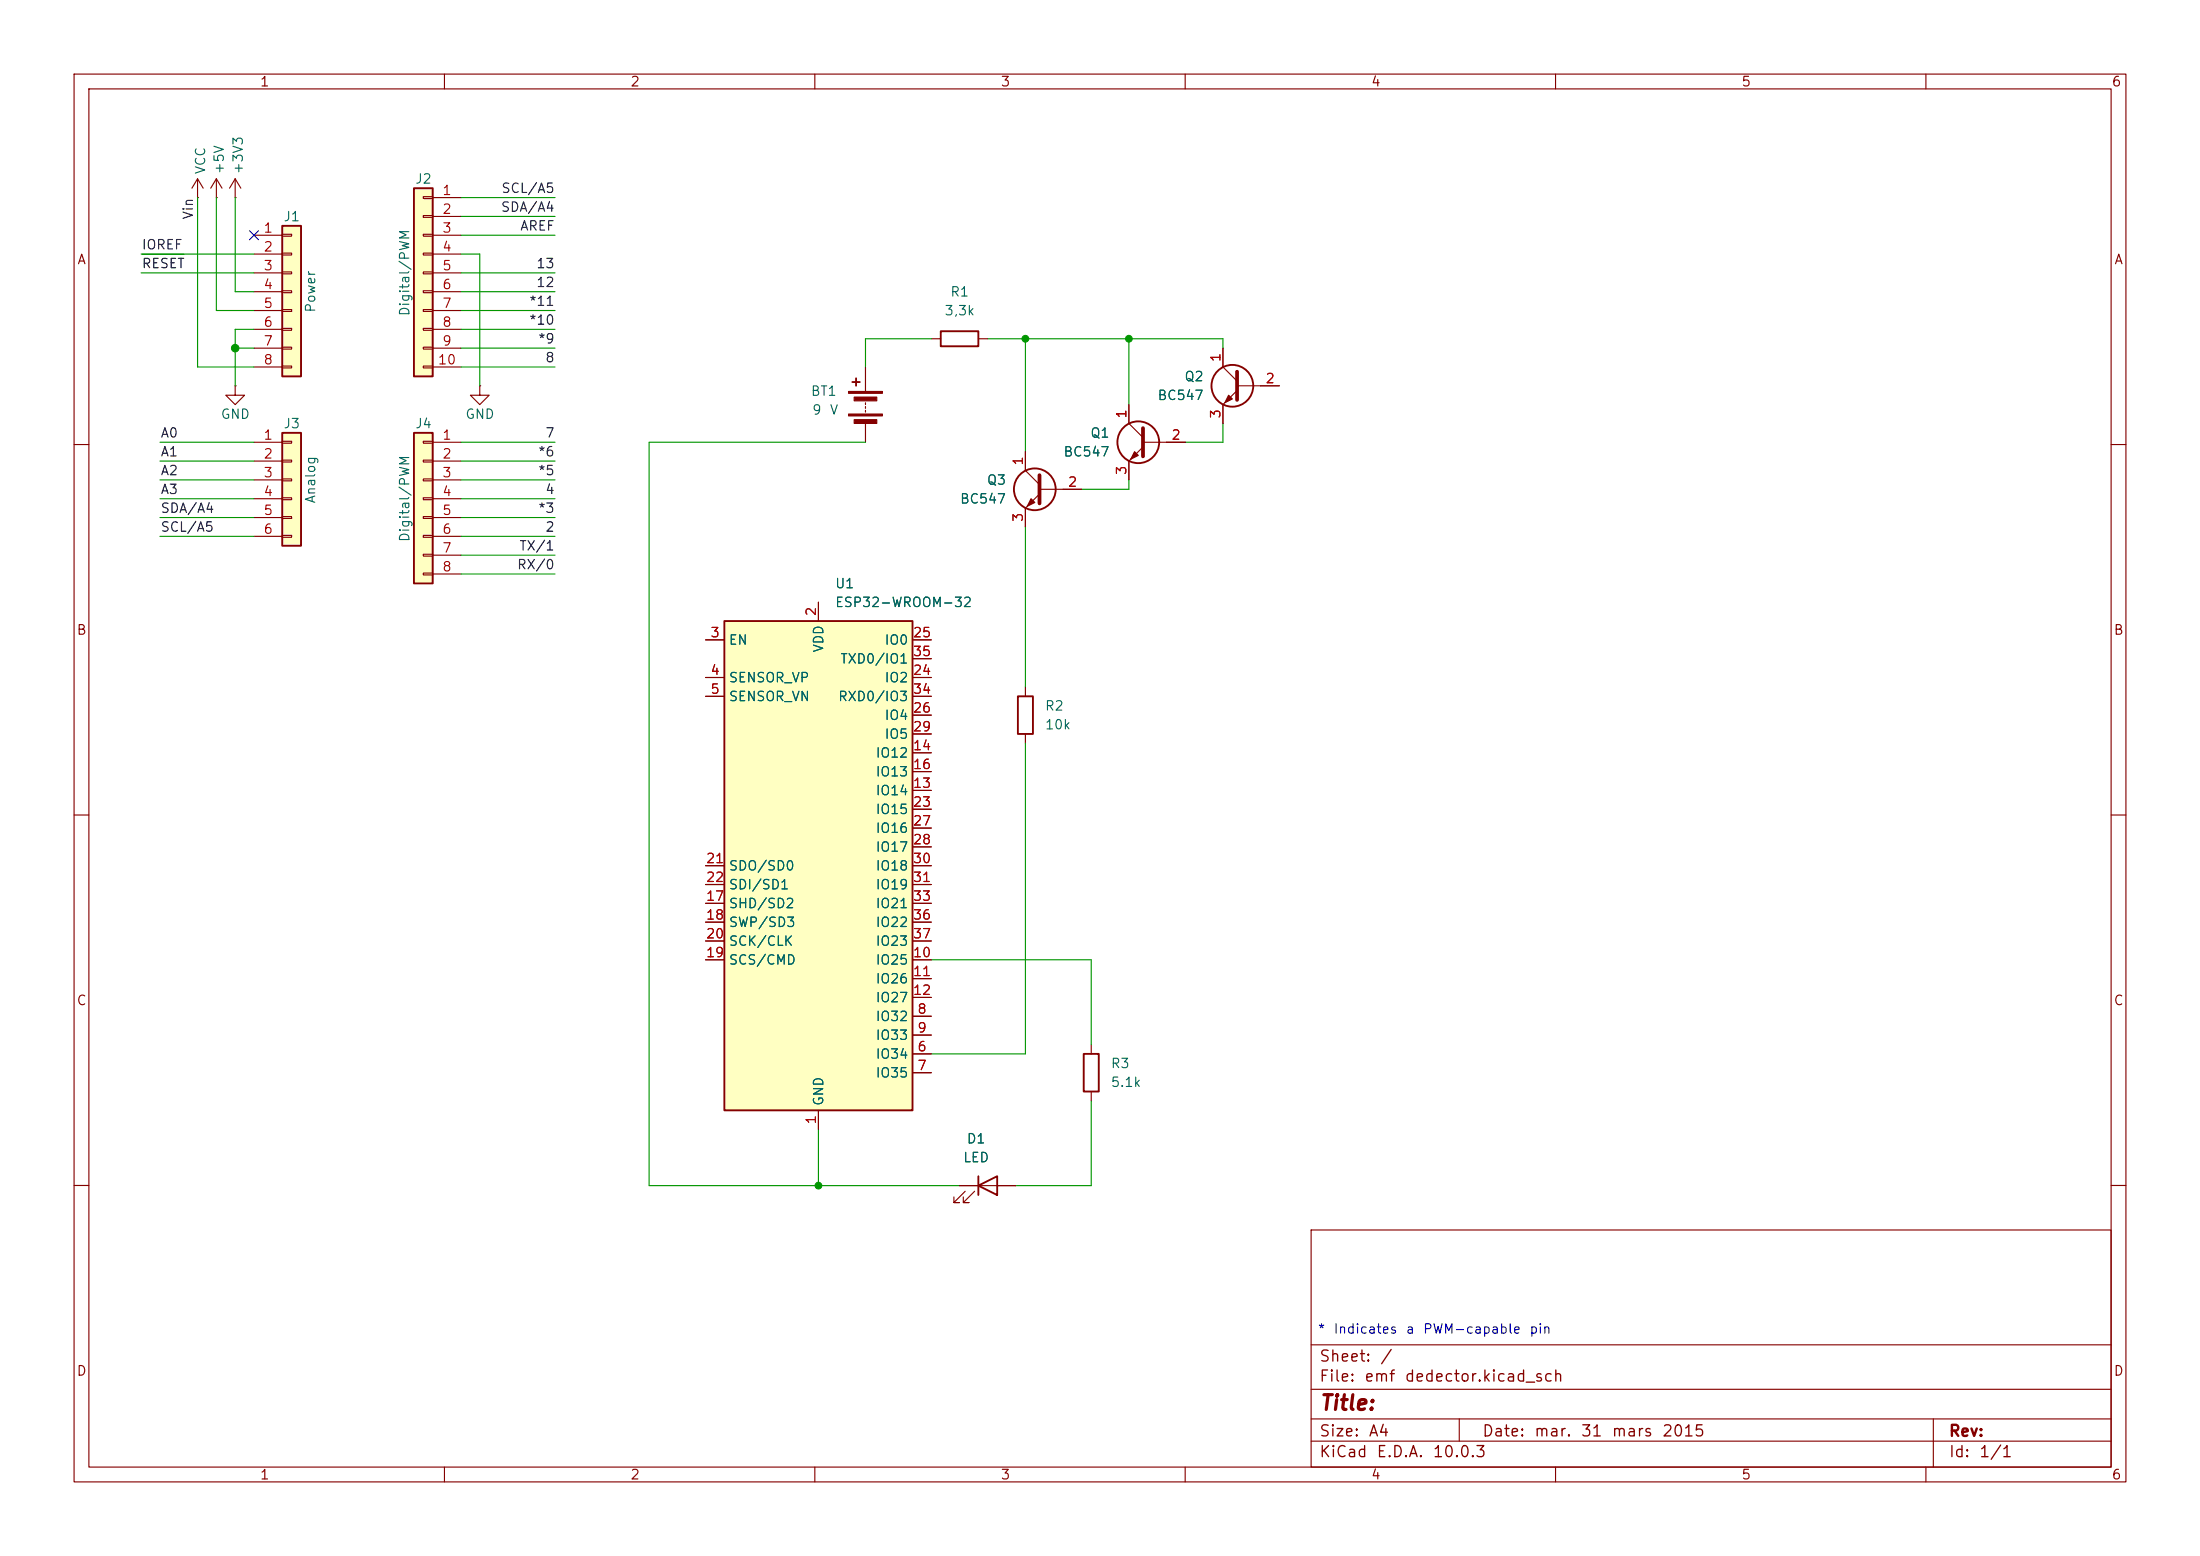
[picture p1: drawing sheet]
<svg xmlns="http://www.w3.org/2000/svg" width="297mm" height="210mm" viewBox="0 0 297 210" stroke-linecap="round" stroke-linejoin="round" font-family="sans-serif">
<g fill="none" stroke="#840000" stroke-width=".15">
<path d="M10 10h277v190h-277zM12 12h273v186h-273zM60 10v2M110 10v2M160 10v2M210 10v2M260 10v2M31.7 52.1v1.2h1.3l-1.3 1.3-1.2-1.3h1.2M31.7 52.1h.1M10 60h2M285 60h2M10 110h2"/>
<path d="M285 110h2M10 160h2M177 166h108v32h-108zM285 160h2M60 198v2M110 198v2M160 198v2M177 194.5h108M177 191.5h108M177 187.5h108M177 181.5h108M197 191.5v3"/>
<path d="M210 198v2M260 198v2M261 191.5v6.5"/>
</g>
<path d="M38.1 30.5h2.5v20.3h-2.5z" fill="#ffffc2"/>
<path d="M38.1 30.5h2.5v20.3h-2.5z" fill="none" stroke="#840000" stroke-width=".25"/>
<g fill="none" stroke="#840000" stroke-width=".15">
<path d="M34.3 31.8h3.8M34.3 34.3h3.8M34.3 36.8h3.8M34.3 39.4h3.8M38.1 31.6h1.3v.3h-1.3zM38.1 34.2h1.3v.2h-1.3zM38.1 36.7h1.3v.3h-1.3zM38.1 39.2h1.3v.3h-1.3zM34.3 41.9h3.8M34.3 44.5h3.8M34.3 47h3.8M34.3 49.5h3.8"/>
<path d="M38.1 41.8h1.3v.2h-1.3zM38.1 44.3h1.3v.3h-1.3zM38.1 46.9h1.3v.2h-1.3zM38.1 49.4h1.3v.3h-1.3z"/>
</g>
<path d="M97.8 83.8h25.4v66.1h-25.4z" fill="#ffffc2"/>
<g fill="none" stroke="#840000" stroke-width=".25">
<path d="M97.8 83.8h25.4v66.1h-25.4zM137.4 94h2v5.1h-2zM146.3 142.2h2v5.1h-2z"/>
<circle cx="139.7" cy="66" r="2.82"/>
</g>
<g fill="none" stroke="#840000" stroke-width=".15">
<path d="M138.4 61v2.5l1.9 1.9M140.3 66.7l-1.9 1.9v2.5M140.3 66h5.7M95.2 86.4h2.6M95.2 91.4h2.6M95.2 94h2.6M110.5 81.3v2.5M123.2 86.4h2.5M123.2 91.4h2.5M123.2 94h2.5M123.2 96.5h2.5M123.2 99.1h2.5"/>
<path d="M123.2 88.9h2.5M138.4 92.7v1.3M138.4 99.1v1.2M95.2 116.8h2.6M95.2 119.4h2.6M123.2 106.7h2.5M123.2 101.6h2.5M123.2 104.1h2.5M123.2 116.8h2.5M123.2 119.4h2.5M123.2 109.2h2.5M123.2 111.8h2.5"/>
<path d="M123.2 114.3h2.5M95.2 129.5h2.6M95.2 121.9h2.6M95.2 124.5h2.6M95.2 127h2.6M123.2 137.2h2.5M123.2 139.7h2.5M123.2 129.5h2.5M123.2 132.1h2.5M123.2 134.6h2.5M123.2 121.9h2.5M123.2 124.5h2.5"/>
<path d="M123.2 127h2.5M110.5 149.9v2.5M123.2 142.2h2.5M123.2 144.8h2.5M147.3 141v1.2M147.3 147.3v1.3"/>
</g>
<path d="M140.3 64.1v3.8" fill="none" stroke="#840000" stroke-width=".51"/>
<path d="M139.2 67.3l.5 .5-1 .5z" fill="#840000" stroke="#840000" stroke-width=".15"/>
<path d="M38.1 58.4h2.5v15.3h-2.5z" fill="#ffffc2"/>
<path d="M38.1 58.4h2.5v15.3h-2.5zM132.1 158.8v2.5M132.1 160l2.5-1.2v2.5z" fill="none" stroke="#840000" stroke-width=".25"/>
<g fill="none" stroke="#840000" stroke-width=".15">
<path d="M26.7 26.7h.1M26.7 24.1l-.8 1.3M26.7 24.1l.7 1.3M26.7 24.1v2.6M34.3 59.7h3.8M38.1 59.6h1.3v.2h-1.3zM34.3 62.2h3.8M34.3 64.8h3.8M34.3 67.3h3.8M34.3 69.9h3.8M34.3 72.4h3.8M38.1 62.1h1.3v.3h-1.3z"/>
<path d="M38.1 64.6h1.3v.3h-1.3zM38.1 67.2h1.3v.2h-1.3zM38.1 69.7h1.3v.3h-1.3zM38.1 72.3h1.3v.2h-1.3zM129.5 160h7.7M130.3 160.8l-1.5 1.5h.7h-.7v-.8M131.6 160.8l-1.6 1.5h.8h-.8v-.8"/>
</g>
<path d="M55.9 25.4h2.5v25.4h-2.5z" fill="#ffffc2"/>
<path d="M55.9 25.4h2.5v25.4h-2.5z" fill="none" stroke="#840000" stroke-width=".25"/>
<g fill="none" stroke="#840000" stroke-width=".15">
<path d="M57.1 26.5h1.3v.3h-1.3zM57.1 29.1h1.3v.2h-1.3zM57.1 31.6h1.3v.3h-1.3zM57.1 34.2h1.3v.2h-1.3zM57.1 36.7h1.3v.3h-1.3zM57.1 39.2h1.3v.3h-1.3zM58.4 26.7h3.8M58.4 29.2h3.8M58.4 31.8h3.8M58.4 34.3h3.8M58.4 36.8h3.8M58.4 39.4h3.8"/>
<path d="M57.1 41.8h1.3v.2h-1.3zM57.1 44.3h1.3v.3h-1.3zM57.1 46.9h1.3v.2h-1.3zM57.1 49.4h1.3v.3h-1.3zM58.4 41.9h3.8M58.4 44.5h3.8M58.4 47h3.8M58.4 49.5h3.8"/>
</g>
<path d="M55.9 58.4h2.5v20.3h-2.5z" fill="#ffffc2"/>
<g fill="none" stroke="#840000" stroke-width=".25">
<path d="M55.9 58.4h2.5v20.3h-2.5zM115.1 51.6h1M115.6 51.1v1M127 44.7h5.1v2h-5.1z"/>
<circle cx="153.7" cy="59.7" r="2.82"/>
<circle cx="166.4" cy="52.1" r="2.82"/>
</g>
<g fill="none" stroke="#840000" stroke-width=".15">
<path d="M29.2 26.7h.1M29.2 24.1l-.8 1.3M29.2 24.1l.8 1.3M29.2 24.1v2.6M31.7 26.7h.1M31.7 24.1l-.7 1.3M31.7 24.1l.8 1.3M31.7 24.1v2.6M57.1 59.6h1.3v.2h-1.3zM58.4 59.7h3.8M64.8 52.1v1.2h1.2l-1.2 1.3-1.3-1.3h1.3M64.8 52.1h.1"/>
<path d="M116.8 49.5v3.3M116.8 54.4v.2M116.8 54.9v.2M116.8 55.4v.2M116.8 57.2v2.5M125.7 45.7h1.3M132.1 45.7h1.2M152.4 54.6v2.6l1.9 1.9M154.3 59.7h5.7M165.1 47v2.5l1.9 1.9M167 52.1h5.7M167 52.7l-1.9 1.9v2.6"/>
<path d="M57.1 62.1h1.3v.3h-1.3zM57.1 64.6h1.3v.3h-1.3zM57.1 67.2h1.3v.2h-1.3zM57.1 69.7h1.3v.3h-1.3zM57.1 72.3h1.3v.2h-1.3zM57.1 74.8h1.3v.3h-1.3zM57.1 77.3h1.3v.3h-1.3zM58.4 62.2h3.8M58.4 64.8h3.8M58.4 67.3h3.8M58.4 69.9h3.8M58.4 72.4h3.8"/>
<path d="M58.4 74.9h3.8M58.4 77.5h3.8M138.4 61v2.5M138.4 68.6v2.5M143.5 66h2.5M154.3 60.3l-1.9 1.9v2.6M95.2 86.4h2.6M95.2 91.4h2.6M95.2 94h2.6M110.5 81.3v2.5M123.2 86.4h2.5M123.2 91.4h2.5"/>
<path d="M123.2 94h2.5M123.2 96.5h2.5M123.2 99.1h2.5M123.2 88.9h2.5M95.2 116.8h2.6M95.2 119.4h2.6M123.2 106.7h2.5M123.2 101.6h2.5M123.2 104.1h2.5M123.2 116.8h2.5M123.2 119.4h2.5M123.2 109.2h2.5"/>
<path d="M123.2 111.8h2.5M123.2 114.3h2.5M95.2 129.5h2.6M95.2 121.9h2.6M95.2 124.5h2.6M95.2 127h2.6M123.2 137.2h2.5M123.2 139.7h2.5M123.2 129.5h2.5M123.2 132.1h2.5M123.2 134.6h2.5M123.2 121.9h2.5"/>
<path d="M123.2 124.5h2.5M123.2 127h2.5M110.5 149.9v2.5M123.2 142.2h2.5M123.2 144.8h2.5M129.5 160h2.6M134.6 160h2.6"/>
</g>
<g fill="#840000" stroke="#840000" stroke-width=".15">
<path d="M114.6 52.8h4.5v.3h-4.5z"/>
<path d="M114.6 55.9h4.5v.2h-4.5z"/>
<path d="M115.3 53.6h3.1v.5h-3.1z"/>
<path d="M115.3 56.6h3.1v.6h-3.1z"/>
<path d="M165.9 53.3l.5 .5-1 .6z"/>
<path d="M153.2 61l.5 .5-1 .5z"/>
</g>
<path d="M154.3 57.8v3.8M167 50.2v3.8" fill="none" stroke="#840000" stroke-width=".51"/>
<path d="M19.2 34.3h5.7" fill="none" stroke="#0f0f0f" stroke-width=".15"/>
<g fill="none" stroke="#009600" stroke-width=".15">
<path d="M19 36.8h15.3M19 34.3h15.3M26.7 26.7v22.8h7.6M29.2 26.7v15.2h5.1M31.7 26.7v12.7h2.6M62.2 26.7h12.7M62.2 36.8h12.7M62.2 39.4h12.7M62.2 34.3h2.6v17.8M62.2 29.2h12.7M62.2 31.8h12.7M21.6 59.7h12.7"/>
<path d="M31.7 47h2.6M34.3 44.5h-2.6v7.6M62.2 44.5h12.7M62.2 59.7h12.7M62.2 41.9h12.7M62.2 49.5h12.7M62.2 47h12.7M116.8 59.7h-29.2v100.3h41.9M125.7 45.7h-8.9v3.8M133.3 45.7h31.8v1.3M138.4 45.7v15.3M152.4 45.7v8.9"/>
<path d="M165.1 57.2v2.5h-5.1M21.6 72.4h12.7M21.6 62.2h12.7M21.6 64.8h12.7M21.6 69.9h12.7M21.6 67.3h12.7M62.2 72.4h12.7M62.2 74.9h12.7M62.2 62.2h12.7M62.2 64.8h12.7M62.2 69.9h12.7M62.2 67.3h12.7"/>
<path d="M62.2 77.5h12.7M138.4 71.1v21.6M152.4 64.8v1.2h-6.4M138.4 100.3v41.9h-12.7M125.7 129.5h21.6v11.5M110.5 152.4v7.6M147.3 148.6v11.4h-10.1"/>
</g>
<path d="M33.7 31.1l1.2 1.3M34.9 31.1l-1.2 1.3" fill="none" stroke="#000084" stroke-width=".15"/>
<g fill="#009600" stroke="#009600" stroke-width=".14">
<circle cx="152.4" cy="45.7" r=".46"/>
<circle cx="110.5" cy="160" r=".46"/>
<circle cx="138.4" cy="45.7" r=".46"/>
<circle cx="31.8" cy="47" r=".51"/>
</g>
<text font-size="2" fill="#840000" x="178" y="190.8">Title:</text>
<g font-size="1.5" fill="#840000">
<text x="178" y="184.2">Sheet:</text>
<text x="186.2" y="184.2">/</text>
<text x="178" y="186.9">File:</text>
<text x="184.1" y="186.9">emf</text>
<text x="189.5" y="186.9">dedector.kicad_sch</text>
<text x="178" y="197.1">KiCad</text>
<text x="178" y="194.3">Size:</text>
<text x="184.7" y="194.3">A4</text>
<text x="185.7" y="197.1">E.D.A.</text>
<text x="193.3" y="197.1">10.0.3</text>
<text x="200" y="194.3">Date:</text>
<text x="207" y="194.3">mar.</text>
<text x="213.3" y="194.3">31</text>
<text x="217.5" y="194.3">mars</text>
<text x="224.3" y="194.3">2015</text>
<text x="263" y="194.3">Rev:</text>
<text x="263" y="197.1">Id:</text>
<text x="267.1" y="197.1">1/1</text>
</g>
<g font-size="1.3" fill="#840000">
<text x="35" y="12">1</text>
<text x="85" y="12">2</text>
<text x="135" y="12">3</text>
<text x="185" y="12">4</text>
<text x="235" y="12">5</text>
<text x="285" y="12">6</text>
<text x="10.3" y="36">A</text>
<text x="285.3" y="36">A</text>
<text x="10.3" y="86">B</text>
<text x="285.3" y="86">B</text>
<text x="10.3" y="136">C</text>
<text x="285.3" y="136">C</text>
<text x="10.3" y="186">D</text>
<text x="285.3" y="186">D</text>
<text x="35" y="200">1</text>
<text x="85" y="200">2</text>
<text x="135" y="200">3</text>
<text x="185" y="200">4</text>
<text x="235" y="200">5</text>
<text x="285" y="200">6</text>
</g>
<g font-size="1.3" fill="#006464">
<text x="28" y="23.6" transform="rotate(-90 28 23.6)">VCC</text>
<text x="30.5" y="23.6" transform="rotate(-90 30.5 23.6)">+5V</text>
<text x="33.1" y="23.6" transform="rotate(-90 33.1 23.6)">+3V3</text>
<text x="56" y="25.1">J2</text>
<text x="38.2" y="30.2">J1</text>
<text x="128.2" y="40.3">R1</text>
<text x="42.9" y="42.3" transform="rotate(-90 42.9 42.3)">Power</text>
<text x="55.6" y="42.8" transform="rotate(-90 55.6 42.8)">Digital/PWM</text>
<text x="127.4" y="42.9">3,3k</text>
<text x="109.4" y="53.7">BT1</text>
<text x="159.8" y="51.8">Q2</text>
<text x="29.7" y="56.9">GND</text>
<text x="38.2" y="58.1">J3</text>
<text x="56" y="58.1">J4</text>
<text x="62.7" y="56.9">GND</text>
<text x="109.6" y="56.3">9</text>
<text x="111.9" y="56.3">V</text>
<text x="147.1" y="59.4">Q1</text>
<text x="156.2" y="54.3">BC547</text>
<text x="133.1" y="65.7">Q3</text>
<text x="143.5" y="61.9">BC547</text>
<text x="42.9" y="68" transform="rotate(-90 42.9 68)">Analog</text>
<text x="129.5" y="68.3">BC547</text>
<text x="55.6" y="73.2" transform="rotate(-90 55.6 73.2)">Digital/PWM</text>
<text x="112.6" y="82.3">ESP32-WROOM-32</text>
<text x="112.6" y="79.7">U1</text>
<text x="98.3" y="87.3">EN</text>
<text x="111.5" y="88.2" transform="rotate(-90 111.5 88.2)">VDD</text>
<text x="113.3" y="89.9">TXD0/IO1</text>
<text x="119.3" y="87.3">IO0</text>
<text x="98.3" y="92.4">SENSOR_VP</text>
<text x="98.3" y="95">SENSOR_VN</text>
<text x="113" y="95">RXD0/IO3</text>
<text x="119.3" y="92.4">IO2</text>
<text x="119.3" y="97.5">IO4</text>
<text x="119.3" y="100">IO5</text>
<text x="141" y="96.2">R2</text>
<text x="141" y="98.8">10k</text>
<text x="118.1" y="107.7">IO14</text>
<text x="118.1" y="102.6">IO12</text>
<text x="118.1" y="105.1">IO13</text>
<text x="118.1" y="110.2">IO15</text>
<text x="118.1" y="112.7">IO16</text>
<text x="98.3" y="117.8">SDO/SD0</text>
<text x="118.1" y="115.3">IO17</text>
<text x="118.1" y="117.8">IO18</text>
<text x="98.3" y="122.9">SHD/SD2</text>
<text x="98.3" y="125.4">SWP/SD3</text>
<text x="98.3" y="120.4">SDI/SD1</text>
<text x="118.1" y="120.4">IO19</text>
<text x="118.1" y="122.9">IO21</text>
<text x="118.1" y="125.4">IO22</text>
<text x="98.3" y="130.5">SCS/CMD</text>
<text x="98.3" y="128">SCK/CLK</text>
<text x="118.1" y="130.5">IO25</text>
<text x="118.1" y="128">IO23</text>
<text x="118.1" y="133.1">IO26</text>
<text x="118.1" y="135.6">IO27</text>
<text x="118.1" y="143.2">IO34</text>
<text x="118.1" y="138.1">IO32</text>
<text x="118.1" y="140.7">IO33</text>
<text x="111.5" y="149.4" transform="rotate(-90 111.5 149.4)">GND</text>
<text x="118.1" y="145.8">IO35</text>
<text x="149.9" y="144.5">R3</text>
<text x="149.9" y="147">5.1k</text>
<text x="130.4" y="154.6">D1</text>
<text x="129.9" y="157.2">LED</text>
</g>
<g font-size="1.3" fill="#0f0f0f">
<text x="26.4" y="29.7" transform="rotate(-90 26.4 29.7)">Vin</text>
<text x="67.5" y="28.9">SDA/A4</text>
<text x="67.6" y="26.4">SCL/A5</text>
<text x="19" y="34">IOREF</text>
<text x="70.1" y="31.4">AREF</text>
<text x="19" y="36.5">RESET</text>
<text x="71.3" y="41.6">*11</text>
<text x="72.3" y="36.5">13</text>
<text x="72.3" y="39.1">12</text>
<text x="71.3" y="44.1">*10</text>
<text x="72.5" y="46.7">*9</text>
<text x="73.5" y="49.2">8</text>
<text x="21.6" y="59.4">A0</text>
<text x="73.5" y="59.4">7</text>
<text x="21.6" y="61.9">A1</text>
<text x="21.6" y="64.5">A2</text>
<text x="72.5" y="61.9">*6</text>
<text x="72.5" y="64.5">*5</text>
<text x="21.6" y="69.5">SDA/A4</text>
<text x="21.6" y="67">A3</text>
<text x="72.5" y="69.5">*3</text>
<text x="73.5" y="67">4</text>
<text x="21.6" y="72.1">SCL/A5</text>
<text x="69.7" y="77.2">RX/0</text>
<text x="70" y="74.6">TX/1</text>
<text x="73.5" y="72.1">2</text>
</g>
<g font-size="1.3" fill="#a90000">
<text x="59.6" y="26.6">1</text>
<text x="59.6" y="29.2">2</text>
<text x="35.5" y="31.7">1</text>
<text x="35.5" y="34.3">2</text>
<text x="59.6" y="31.7">3</text>
<text x="59.6" y="34.3">4</text>
<text x="35.5" y="36.8">3</text>
<text x="35.5" y="39.3">4</text>
<text x="35.5" y="41.9">5</text>
<text x="59.6" y="36.8">5</text>
<text x="59.6" y="39.3">6</text>
<text x="59.6" y="41.9">7</text>
<text x="35.5" y="44.4">6</text>
<text x="35.5" y="47">7</text>
<text x="59.6" y="44.4">8</text>
<text x="59.6" y="47">9</text>
<text x="35.5" y="49.5">8</text>
<text x="59" y="49.5">10</text>
<text x="165.1" y="49" transform="rotate(-90 165.1 49)">1</text>
<text x="170.7" y="52">2</text>
<text x="35.5" y="59.7">1</text>
<text x="59.6" y="59.7">1</text>
<text x="152.4" y="56.6" transform="rotate(-90 152.4 56.6)">1</text>
<text x="158" y="59.7">2</text>
<text x="165.1" y="56.6" transform="rotate(-90 165.1 56.6)">3</text>
<text x="35.5" y="62.2">2</text>
<text x="35.5" y="64.7">3</text>
<text x="59.6" y="62.2">2</text>
<text x="59.6" y="64.7">3</text>
<text x="138.4" y="62.9" transform="rotate(-90 138.4 62.9)">1</text>
<text x="152.4" y="64.2" transform="rotate(-90 152.4 64.2)">3</text>
<text x="35.5" y="67.3">4</text>
<text x="35.5" y="69.8">5</text>
<text x="59.6" y="67.3">4</text>
<text x="59.6" y="69.8">5</text>
<text x="138.4" y="70.6" transform="rotate(-90 138.4 70.6)">3</text>
<text x="144.1" y="66">2</text>
<text x="35.5" y="72.4">6</text>
<text x="59.6" y="72.4">6</text>
<text x="59.6" y="74.9">7</text>
<text x="59.6" y="77.4">8</text>
<text x="110.5" y="83.3" transform="rotate(-90 110.5 83.3)">2</text>
<text x="95.8" y="86.3">3</text>
<text x="123.1" y="86.3">25</text>
<text x="123.1" y="88.9">35</text>
<text x="95.8" y="91.4">4</text>
<text x="95.8" y="94">5</text>
<text x="123.1" y="91.4">24</text>
<text x="123.1" y="94">34</text>
<text x="123.1" y="101.6">14</text>
<text x="123.1" y="96.5">26</text>
<text x="123.1" y="99">29</text>
<text x="123.1" y="106.7">13</text>
<text x="123.1" y="104.1">16</text>
<text x="123.1" y="109.2">23</text>
<text x="123.1" y="111.7">27</text>
<text x="95.2" y="116.8">21</text>
<text x="95.2" y="119.4">22</text>
<text x="123.1" y="114.3">28</text>
<text x="123.1" y="116.8">30</text>
<text x="123.1" y="119.4">31</text>
<text x="95.2" y="121.9">17</text>
<text x="95.2" y="124.4">18</text>
<text x="123.1" y="121.9">33</text>
<text x="123.1" y="124.4">36</text>
<text x="95.2" y="129.5">19</text>
<text x="95.2" y="127">20</text>
<text x="123.1" y="129.5">10</text>
<text x="123.1" y="127">37</text>
<text x="123.1" y="132.1">11</text>
<text x="123.1" y="134.6">12</text>
<text x="123.8" y="137.1">8</text>
<text x="123.8" y="142.2">6</text>
<text x="123.8" y="139.7">9</text>
<text x="123.8" y="144.8">7</text>
<text x="110.5" y="151.8" transform="rotate(-90 110.5 151.8)">1</text>
</g>
<g font-size="1.3" fill="#0000c2">
<text x="177.8" y="180.3">*</text>
<text x="179.9" y="180.3">Indicates</text>
<text x="189.7" y="180.3">a</text>
<text x="192" y="180.3">PWM-capable</text>
<text x="206.4" y="180.3">pin</text>
</g>
</svg>
